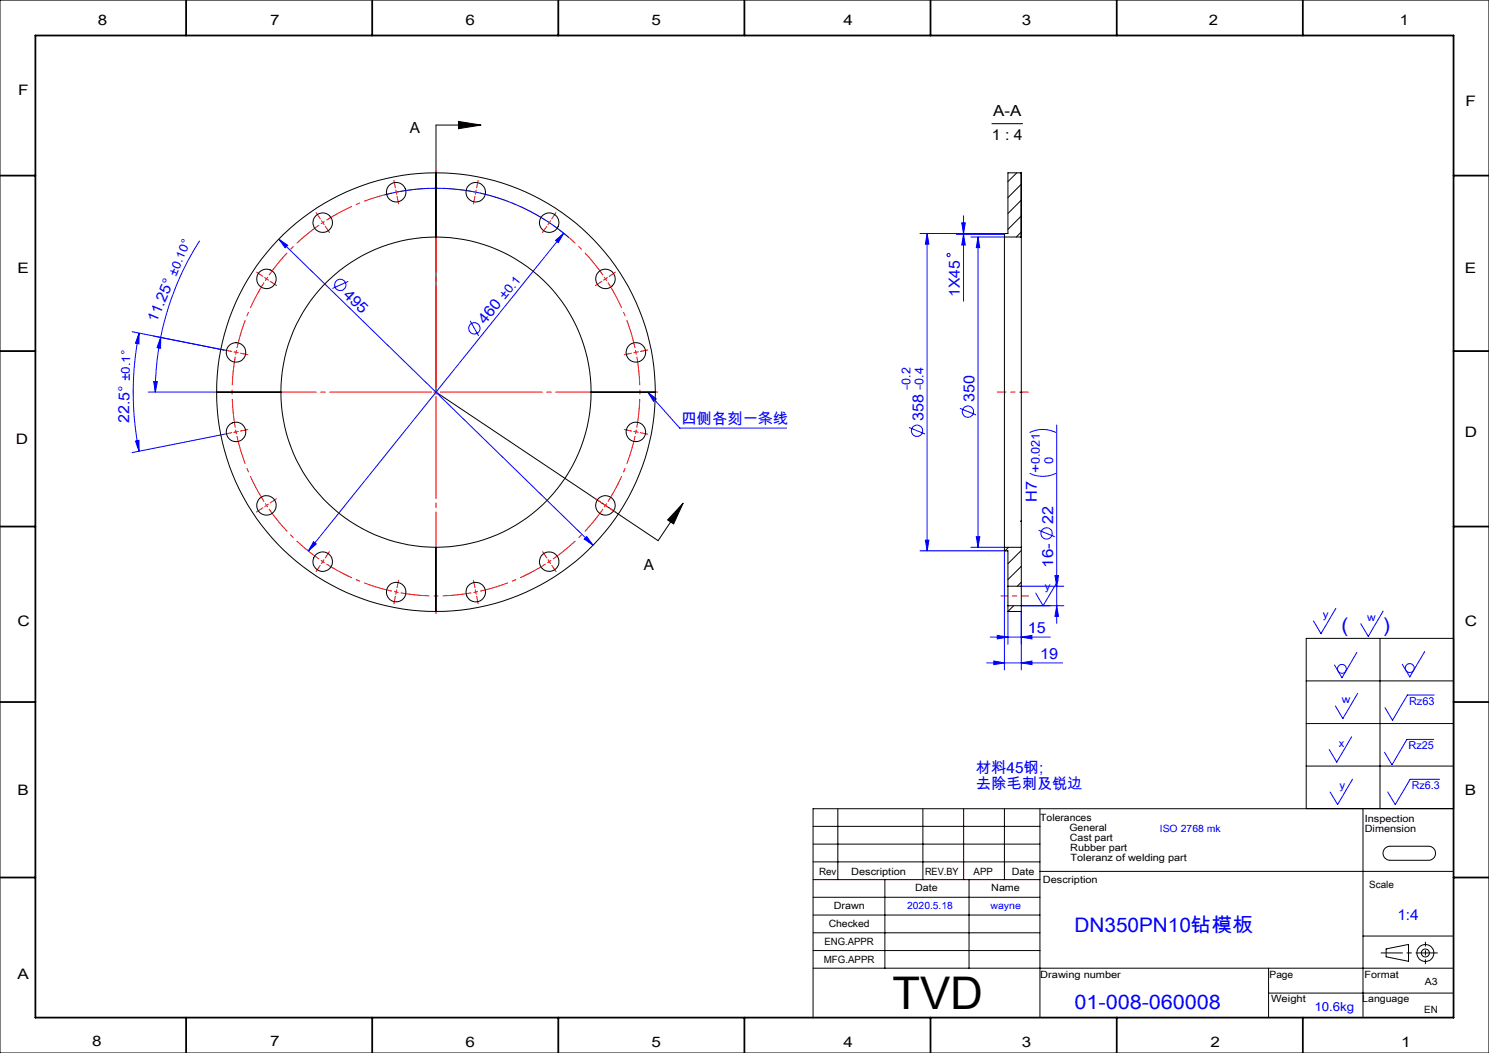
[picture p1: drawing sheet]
<svg xmlns="http://www.w3.org/2000/svg" width="420mm" height="297mm" viewBox="0 0 420 297" stroke-linecap="round" stroke-linejoin="round" font-family="sans-serif">
<g fill="none" stroke="#00f" stroke-width=".28">
<path d="M108.5 55a57.4 57.4 0 0 1 52 12.1M56.3 67.9a78.8 78.8 0 0 0-11 27.3M78.6 67.4l88.7 86.4M78.6 67.4l2.5 1.8-.7 .7zM98.2 79.4l-4.5 2M156.7 67.8l2.3-2-1.5 2.6zM159 65.8l-72 89.6M259.5 65.9h24.1M261.5 65.9l.5 3h-1zM261.5 65.9v89.5M269.8 66.1h13.5M271.3 62.9h1l-.5 3z"/>
<path d="M271.8 60.9v24.1M271.8 66.1l.5 3h-1zM273.9 66.8h9.4M275.9 66.8v87.6M275.9 66.8l.5 3h-1zM37.3 93.6l26 5.1M39.2 93.9v3.1l-1-.2zM39.2 93.9a84.5 84.5 0 0 0 0 33.4M45.3 95.2v3l-1-.2zM45.3 95.2l-1 6.4-.4 5.1-.1 3.9M132.6 90.5l2.4 4.3M41.8 110.6h18.7"/>
<path d="M43.4 107.6h1l-.6 3zM182.7 110.6l2.4 1.9-.7 .7zM182.7 110.6l9 10.2h30.2M270.8 115.2l4.5 1.8M298.1 119.9v56M38.2 124.4l1-.2v3.1zM63.3 122.5l-26 5.2M256.4 120.6l4.5 1.8M290.4 133.5a8.2 8.2 0 0 0 7.5 0M290.4 122a8.5 8.5 0 0 1 7.5 0M88.4 152.8l.8 .6-2.2 2zM165.5 151.3l1.8 2.5-2.5-1.8z"/>
<path d="M259.5 155.4h24.1M261 152.4h1l-.5 3zM273.9 154.4h9.4M275.4 151.4h1l-.5 3zM283.3 155.1v33.8M292.9 149.5l4.6 1.9M279.3 179.7h17M281.3 179.2l3 .5-3 .5zM284.3 172.5v9.2M288.1 172.5v16.4M288.1 165.3h12M288.1 179.7l3-.5v1z"/>
<path d="M297.6 162.3h1l-.5 3zM298.1 170.8l.5 3h-1zM298.4 163.7l-4.2 7.1-2.1-3.5M300.1 170.8h-12M376.8 171.6l-4.2 7.1-2.1-3.5M390.1 172.4l-4.2 7.1-2.1-3.6M278.3 187h21.4M280.3 186.4l3 .6-3 .5zM288.1 187l3-.6v1.1zM382.7 184l-4.2 7.2-2.1-3.6M383 195.5l-4.2 7.2-2.1-3.6M401.8 183.8l-4.1 7.1-2.2-3.5"/>
<path d="M404.5 196h-7.5l-4.2 7.2-2.1-3.6M381.2 207.8l-4.2 7.2-2.1-3.6M381.5 219.8l-4.2 7.1-2.1-3.5M404.4 208.6h-7.6l-4.2 7.1-2.1-3.5M406 219.8h-8.2l-4.2 7.1-2.2-3.5"/>
<circle cx="267.5" cy="71.9" r=".46"/>
<circle cx="96" cy="80.4" r="1.6"/>
<circle cx="133.8" cy="92.6" r="1.59"/>
<circle cx="273" cy="116.1" r="1.59"/>
<circle cx="258.7" cy="121.5" r="1.58"/>
<circle cx="295.2" cy="150.5" r="1.59"/>
<circle cx="378.5" cy="188.7" r="1.26"/>
<circle cx="397.6" cy="188.4" r="1.24"/>
</g>
<g fill="none" stroke="#000" stroke-width=".28">
<path d="M0 0h420v297h-420zM129.3 34.3l6.4 1-6.4 1zM135.7 35.3h-12.7v75.3l62.6 41.9 7.1-10.6M279.8 34.9h8.6M192.7 141.9l-2.7 5.9-1.7-1.2zM368.4 180.1h41.6v48h-41.6zM368.4 192h41.6M389.3 180.1v48M368.4 204.1h41.6M368.4 216.1h41.6M229.3 233.1h64M229.3 238.1h64"/>
<path d="M236.3 228.1v20M260.3 228.1v20M271.8 228.1v20M283.3 228.1v20M293.3 228.1v58.9M384.5 228.1v58.9M390.8 239.1l1.1-.4h11a1.98 1.98 0 0 1 2 2 1.98 1.98 0 0 1-2 1.9h-10.8a1.98 1.98 0 0 1-1.9-1.3 1.98 1.98 0 0 1 .6-2.2zM410 228.1h-180.7v59M229.3 243.1h64M229.3 248.1h64M229.3 253.1h64M229.3 258.1h64"/>
<path d="M249.6 248.1v25M273.3 248.1v25M293.3 245.8h116.7M229.3 263.1h64M229.3 268.1h64M229.3 273.1h180.7M357.8 273.1v13.9M384.5 264h25.5M391 267.6l6.3-1.2v4.7l-6.3-1.2zM357.8 280.1h52.2"/>
<circle cx="402" cy="268.8" r="1.12"/>
<circle cx="402.1" cy="268.8" r="2.4"/>
</g>
<g fill="none" stroke="#f00" stroke-width=".28" stroke-dasharray="30.5 1.3 1.3 1.3" stroke-linecap="butt">
<path d="M111.8 54.2l-.6 .1M111.8 54.2l.6-.1M134.2 54.2l-.6-.1M134.2 54.2l.6 .1M75.2 78.6l-.4 .6M75.2 78.6l.3-.5M91 62.8l-.5 .3M91 62.8l.6-.4M154.9 62.8l-.5-.4M154.9 62.8l.5 .3M170.8 78.6l-.4-.5M170.8 78.6l.3 .6"/>
<path d="M66.6 99.4l-.1 .6M66.6 99.4l.1-.6M179.4 99.4l-.1-.6M179.4 99.4l.1 .6M179.4 121.8l.1-.6M179.4 121.8l-.1 .6M75.2 142.5l.3 .6M75.2 142.5l-.4-.5M91 158.4l.6 .3M91 158.4l-.5-.3M154.9 158.4l.5-.3M154.9 158.4l-.5 .3"/>
<path d="M170.8 142.5l.3-.5M170.8 142.5l-.4 .6M111.8 167l.6 .1M111.8 167l-.6-.1M134.2 167l.6-.1M134.2 167l-.6 .1"/>
</g>
<g fill="none" stroke="#f00" stroke-width=".28" stroke-dasharray="30.5 1.3 1.3 1.3" stroke-dashoffset="22.3" stroke-linecap="butt">
<path d="M110.5 54.5a57.5 57.5 0 0 0-18.4 7.6M133 54a57.5 57.5 0 0 0-20 0M74.5 79.7a57.5 57.5 0 0 0-7.7 18.5M90 63.5a57.5 57.5 0 0 0-14.1 14.1M153.9 62.1a57.5 57.5 0 0 0-18.5-7.6M170.1 77.6a57.5 57.5 0 0 0-14.1-14.1M179.1 98.2a57.5 57.5 0 0 0-7.6-18.5M66.4 100.6a57.5 57.5 0 0 0 0 20M66.8 123a57.5 57.5 0 0 0 7.7 18.5M179.6 120.6a57.5 57.5 0 0 0 0-20M75.9 143.6a57.5 57.5 0 0 0 14.1 14.1M92.1 159.1a57.5 57.5 0 0 0 18.4 7.6"/>
<path d="M156 157.7a57.5 57.5 0 0 0 14.1-14.1M171.5 141.5a57.5 57.5 0 0 0 7.6-18.5M113 167.2a57.5 57.5 0 0 0 20 0M135.4 166.7a57.5 57.5 0 0 0 18.5-7.6"/>
</g>
<path d="M122.3 110.6h1.3M123 110v1.2M66.5 121.2l.1 .6M66.6 121.8l.1 .6M66.6 121.8l-.6 .2M67.2 121.7l-.6 .1" fill="none" stroke="#f00" stroke-width=".28"/>
<g fill="none" stroke="#f00" stroke-width=".28" stroke-dasharray="30.5 1.3 1.3 1.3">
<path d="M111.5 53l-.4-2.1M111.8 54.2l-.2-.6M111.8 54.2l.1 .6M112 55.4l.4 2.1M134 55.4l-.5 2.1M134.2 54.2l.1-.6M134.2 54.2l-.1 .6M134.4 53l.5-2.1M74.1 78l-1.7-1.2M75.2 78.6l-.5-.3M75.2 78.6l.5 .4M76.2 79.3l1.8 1.2"/>
<path d="M90.3 61.7l-1.1-1.7M91 62.8l-.3-.5M91 62.8l.4 .5M91.7 63.8l1.2 1.8M154.2 63.8l-1.1 1.8M154.9 62.8l.4-.5M154.9 62.8l-.3 .5M155.6 61.7l1.2-1.7M169.8 79.3l-1.8 1.2M170.8 78.6l.5-.3M170.8 78.6l-.5 .4M171.8 78l1.8-1.2"/>
<path d="M65.4 99.1l-2.1-.4M66.6 99.4l-.6-.1M66.6 99.4l.6 .1M67.8 99.6l2.1 .4M178.2 99.6l-2.1 .4M179.4 99.4l.6-.1M179.4 99.4l-.6 .1M180.6 99.1l2.1-.4M65.4 122.1l-2.1 .4M67.8 121.6l2.1-.4M178.2 121.6l-2.1-.4M179.4 121.8l.6 .1"/>
<path d="M179.4 121.8l-.6-.1M180.6 122.1l2.1 .4M74.1 143.2l-1.7 1.2M75.2 142.5l-.5 .4M75.2 142.5l.5-.3M76.2 141.8l1.8-1.1M90.3 159.4l-1.1 1.8M91 158.4l-.3 .5M91 158.4l.4-.5M91.7 157.4l1.2-1.8M154.2 157.4l-1.1-1.8M154.9 158.4l.4 .5"/>
<path d="M154.9 158.4l-.3-.5M155.6 159.4l1.2 1.8M169.8 141.8l-1.8-1.1M170.8 142.5l.5 .4M170.8 142.5l-.5-.3M171.8 143.2l1.8 1.2M111.5 168.2l-.4 2.1M111.8 167l-.2 .6M111.8 167l.1-.6M112 165.8l.4-2.1M134 165.8l-.5-2.1M134.2 167l.1 .6"/>
<path d="M134.2 167l-.1-.6M134.4 168.2l.5 2.1"/>
</g>
<path d="M121.7 110.6h-61.2M123 109.3v-61.2M123 111.8v61.3M124.2 110.6h61.3" fill="none" stroke="#f00" stroke-width=".28" stroke-dasharray="30.5 1.3 1.3 1.3" stroke-dashoffset="1.8"/>
<path d="M290.1 110.6h-8.8" fill="none" stroke="#f00" stroke-width=".28" stroke-dasharray="30.5 1.3 1.3 1.3" stroke-dashoffset="28"/>
<path d="M290.1 168.1h-7.8" fill="none" stroke="#f00" stroke-width=".28" stroke-dasharray="30.5 1.3 1.3 1.3" stroke-dashoffset="28.5"/>
<path d="M389.6 268.8h15.9" fill="none" stroke="#000" stroke-width=".28" stroke-dasharray="30.5 1.3 1.3 1.3" stroke-dashoffset="24.4"/>
<path d="M402.1 265.7v6.1" fill="none" stroke="#000" stroke-width=".28" stroke-dasharray="30.5 1.3 1.3 1.3" stroke-dashoffset="29.3"/>
<g fill="none" stroke="#000" stroke-width=".5">
<path d="M10 10h400v277h-400zM52.5 0v10M105 0v10M157.5 0v10M210 0v10M262.5 0v10M315 0v10M367.5 0v10M0 49.5h10M410 49.5h10M0 99h10M410 99h10"/>
<path d="M0 148.5h10M410 148.5h10M0 198h10M410 198h10M0 247.5h10M410 247.5h10M52.5 287v10M105 287v10M157.5 287v10M210 287v10M262.5 287v10M315 287v10"/>
<path d="M367.5 287v10"/>
</g>
<path d="M129.3 34.3l6.4 1-6.4 1zM192.7 141.9l-2.7 5.9-1.7-1.2z" fill="#000"/>
<g fill="#00f">
<path d="M182.7 110.6l2.4 1.9-.7 .7z"/>
<path d="M165.5 151.3l-.7 .7 2.5 1.8zM78.6 67.4l1.8 2.5 .7-.7z"/>
<path d="M281.3 179.2l3 .5-3 .5zM288.1 179.7l3-.5v1z"/>
<path d="M280.3 186.4l3 .6-3 .5zM288.1 187l3-.6v1.1z"/>
<path d="M88.4 152.8l-1.4 2.6 2.2-2zM156.7 67.8l.8 .6 1.5-2.6z"/>
<path d="M45.3 95.2v3l-1-.2zM43.4 107.6h1l-.6 3z"/>
<path d="M39.2 93.9v3.1l-1-.2zM38.2 124.4l1-.2v3.1z"/>
<path d="M261.5 65.9l.5 3h-1zM261 152.4h1l-.5 3z"/>
<path d="M297.6 162.3h1l-.5 3zM298.1 170.8l.5 3h-1z"/>
<path d="M275.9 66.8l.5 3h-1zM275.4 151.4h1l-.5 3z"/>
<path d="M271.3 62.9h1l-.5 3zM271.8 66.1l.5 3h-1z"/>
</g>
<g fill="none" stroke="#000" stroke-width=".28">
<path d="M122.9 48.8a61.8 61.8 0 0 0-61.8 61.8M122.9 48.8h.1M122.9 48.8v18M123 48.8a61.9 61.9 0 0 1 61.9 61.8M123 48.8v18M286.8 48.8l-2.5 2.4M288 52l-3.7 3.7M288 56.5l-3.7 3.7M288 48.8v18M122.9 66.8a43.8 43.8 0 0 0-43.7 43.8M122.9 66.8h.1M123 66.8a43.8 43.8 0 0 1 43.7 43.8"/>
<path d="M283.3 66.8v87.6M283.3 66.8h4.8M283.3 66.8v-.7l.3-.2h.7v-17.1h3.8v18M288 61l-3.7 3.7M288 65.5l-1.3 1.3M288.1 66.8v43.8M61.1 110.6a61.8 61.8 0 0 0 61.8 61.9M61.1 110.6h.1M61.1 110.6h18.1M79.2 110.6a43.7 43.7 0 0 0 43.7 43.8M79.2 110.6h.1M166.7 110.6a43.8 43.8 0 0 1-43.7 43.8"/>
<path d="M166.7 110.6h.1M166.7 110.6h18.2M184.9 110.6a61.9 61.9 0 0 1-61.9 61.9M184.9 110.6h.1M288 110.6h.1M288.1 110.6v36.4M122.9 154.4h.1M122.9 154.4v18.1M123 154.4v18.1M283.3 154.4h4.8M283.3 154.4v.7l.3 .3M283.6 155.4h.7v9.9"/>
<path d="M284.5 154.4l-1 .9M288.1 155.3l-3.8 3.7M288.1 159.7l-3.8 3.8M288.1 147h.1M288.1 147v7.4M288.1 154.4v10.9M122.9 172.5h.1M284.3 165.3v5.5M284.3 170.8v1.7M284.3 165.3h3.8M284.3 170.8h3.8M285.9 170.8l-1.6 1.7"/>
<path d="M288.1 164.2l-1.2 1.1M288.1 165.3v5.5M288.1 170.8v1.7h-3.8"/>
<circle cx="111.8" cy="54.2" r="2.75"/>
<circle cx="134.2" cy="54.2" r="2.76"/>
<circle cx="75.2" cy="78.7" r="2.75"/>
<circle cx="91" cy="62.8" r="2.75"/>
<circle cx="154.9" cy="62.8" r="2.75"/>
<circle cx="170.8" cy="78.7" r="2.74"/>
<circle cx="66.6" cy="99.4" r="2.74"/>
<circle cx="179.4" cy="99.4" r="2.75"/>
<circle cx="66.6" cy="121.8" r="2.75"/>
<circle cx="179.4" cy="121.8" r="2.74"/>
<circle cx="75.2" cy="142.5" r="2.75"/>
<circle cx="91" cy="158.4" r="2.76"/>
<circle cx="154.9" cy="158.4" r="2.76"/>
<circle cx="170.8" cy="142.5" r="2.76"/>
<circle cx="111.8" cy="167" r="2.75"/>
<circle cx="134.2" cy="167" r="2.74"/>
</g>
<text font-size="12.7" x="251.7" y="284.5">TVD</text>
<g font-size="5.6" fill="#00f">
<text x="378.4" y="178.2">(</text>
<text x="390.3" y="178.2">)</text>
<text x="303.1" y="262.9">DN350PN10钻模板</text>
<text x="303.1" y="284.7">01-008-060008</text>
</g>
<g font-size="4.3">
<text x="280.1" y="32.7">A-A</text>
<text x="115.6" y="37.6">A</text>
<text x="279.8" y="39.6">1 : 4</text>
<text x="181.6" y="160.9">A</text>
</g>
<g font-size="4.3" fill="#00f">
<text x="96.6" y="83.5" transform="rotate(44 96.6 83.5)">495</text>
<text x="270.7" y="83.7" transform="rotate(-90 270.7 83.7)">1X45</text>
<text x="44.2" y="91.2" transform="rotate(-67 44.2 91.2)">11.25°</text>
<text x="136.9" y="91.7" transform="rotate(-51 136.9 91.7)">460</text>
<text x="274.8" y="113.5" transform="rotate(-90 274.8 113.5)">350</text>
<text x="36.4" y="119.3" transform="rotate(-89 36.4 119.3)">22.5°</text>
<text x="192.2" y="119.7">四侧各刻一条线</text>
<text x="260.5" y="118.9" transform="rotate(-90 260.5 118.9)">358</text>
<text x="292.4" y="141.5" transform="rotate(-90 292.4 141.5)">H7</text>
<text x="297" y="147.8" transform="rotate(-90 297 147.8)">22</text>
<text x="297" y="160.1" transform="rotate(-90 297 160.1)">16-</text>
<text x="289.9" y="178.7">15</text>
<text x="293.4" y="185.9">19</text>
<text x="275.3" y="218">材料45钢;</text>
<text x="275.3" y="222.6">去除毛刺及锐边</text>
<text x="394.1" y="259.4">1:4</text>
</g>
<g font-size="4.1">
<text x="27.6" y="7">8</text>
<text x="76.2" y="7">7</text>
<text x="131.3" y="7">6</text>
<text x="183.8" y="7">5</text>
<text x="237.9" y="7">4</text>
<text x="288.3" y="7">3</text>
<text x="340.9" y="7">2</text>
<text x="394.8" y="7">1</text>
<text x="5.1" y="26.7">F</text>
<text x="413.4" y="30">F</text>
<text x="4.9" y="77">E</text>
<text x="413.2" y="77">E</text>
<text x="4.4" y="125.3">D</text>
<text x="413.2" y="123.3">D</text>
<text x="4.9" y="176.5">C</text>
<text x="413.2" y="176.5">C</text>
<text x="4.9" y="224.3">B</text>
<text x="413.2" y="224.3">B</text>
<text x="4.9" y="276.1">A</text>
<text x="26" y="295.1">8</text>
<text x="76.2" y="295.1">7</text>
<text x="131.3" y="295.3">6</text>
<text x="183.8" y="295.3">5</text>
<text x="237.9" y="295.3">4</text>
<text x="288.3" y="295.3">3</text>
<text x="341.5" y="295.3">2</text>
<text x="395.2" y="295.3">1</text>
</g>
<text font-size="3.5" fill="#00f" x="370.8" y="285.2">10.6kg</text>
<g font-size="3.4" fill="#00f">
<text x="49.7" y="78.1" transform="rotate(-67 49.7 78.1)">±0.10°</text>
<text x="142.4" y="84.8" transform="rotate(-51 142.4 84.8)">±0.1</text>
<text x="36.6" y="107.6" transform="rotate(-89 36.6 107.6)">±0.1°</text>
<text x="256.8" y="110" transform="rotate(-90 256.8 110)">-0.2</text>
<text x="260.5" y="110" transform="rotate(-90 260.5 110)">-0.4</text>
<text x="297" y="130.9" transform="rotate(-90 297 130.9)">0</text>
<text x="293.3" y="133.5" transform="rotate(-90 293.3 133.5)">+0.021</text>
</g>
<g font-size="3.1" fill="#00f">
<text x="294.8" y="166.5">y</text>
<text x="373.1" y="174.4">y</text>
<text x="385.6" y="175.2">w</text>
<text x="378.5" y="198.4">w</text>
<text x="397.5" y="198.9">Rz63</text>
<text x="377.6" y="210.7">x</text>
<text x="397.3" y="211.4">Rz25</text>
<text x="377.8" y="222.6">y</text>
<text x="398.2" y="222.6">Rz6.3</text>
</g>
<g font-size="2.8">
<text x="293.4" y="231.6">Tolerances</text>
<text x="385" y="231.9">Inspection</text>
<text x="301.7" y="234.4">General</text>
<text x="301.8" y="237.2">Cast part</text>
<text x="385" y="234.7">Dimension</text>
<text x="301.9" y="240">Rubber part</text>
<text x="302" y="242.9">Toleranz of welding part</text>
<text x="231" y="246.9">Rev</text>
<text x="240.1" y="246.9">Description</text>
<text x="258.1" y="251.3">Date</text>
<text x="260.9" y="246.9">REV.BY</text>
<text x="274.6" y="246.9">APP</text>
<text x="279.6" y="251.3">Name</text>
<text x="285.4" y="246.9">Date</text>
<text x="294.2" y="249.2">Description</text>
<text x="386.2" y="250.4">Scale</text>
<text x="235.2" y="256.3">Drawn</text>
<text x="233.7" y="261.4">Checked</text>
<text x="232.6" y="266.7">ENG.APPR</text>
<text x="232.4" y="271.6">MFG.APPR</text>
<text x="293.4" y="276">Drawing number</text>
<text x="358.1" y="275.8">Page</text>
<text x="384.9" y="275.8">Format</text>
<text x="401.9" y="277.7">A3</text>
<text x="358.5" y="282.7">Weight</text>
<text x="384.3" y="282.7">Language</text>
<text x="401.7" y="285.7">EN</text>
</g>
<g font-size="2.8" fill="#00f">
<text x="327.1" y="234.8">ISO 2768 mk</text>
<text x="255.9" y="256.3">2020.5.18</text>
<text x="279.4" y="256.3">wayne</text>
</g>
</svg>
